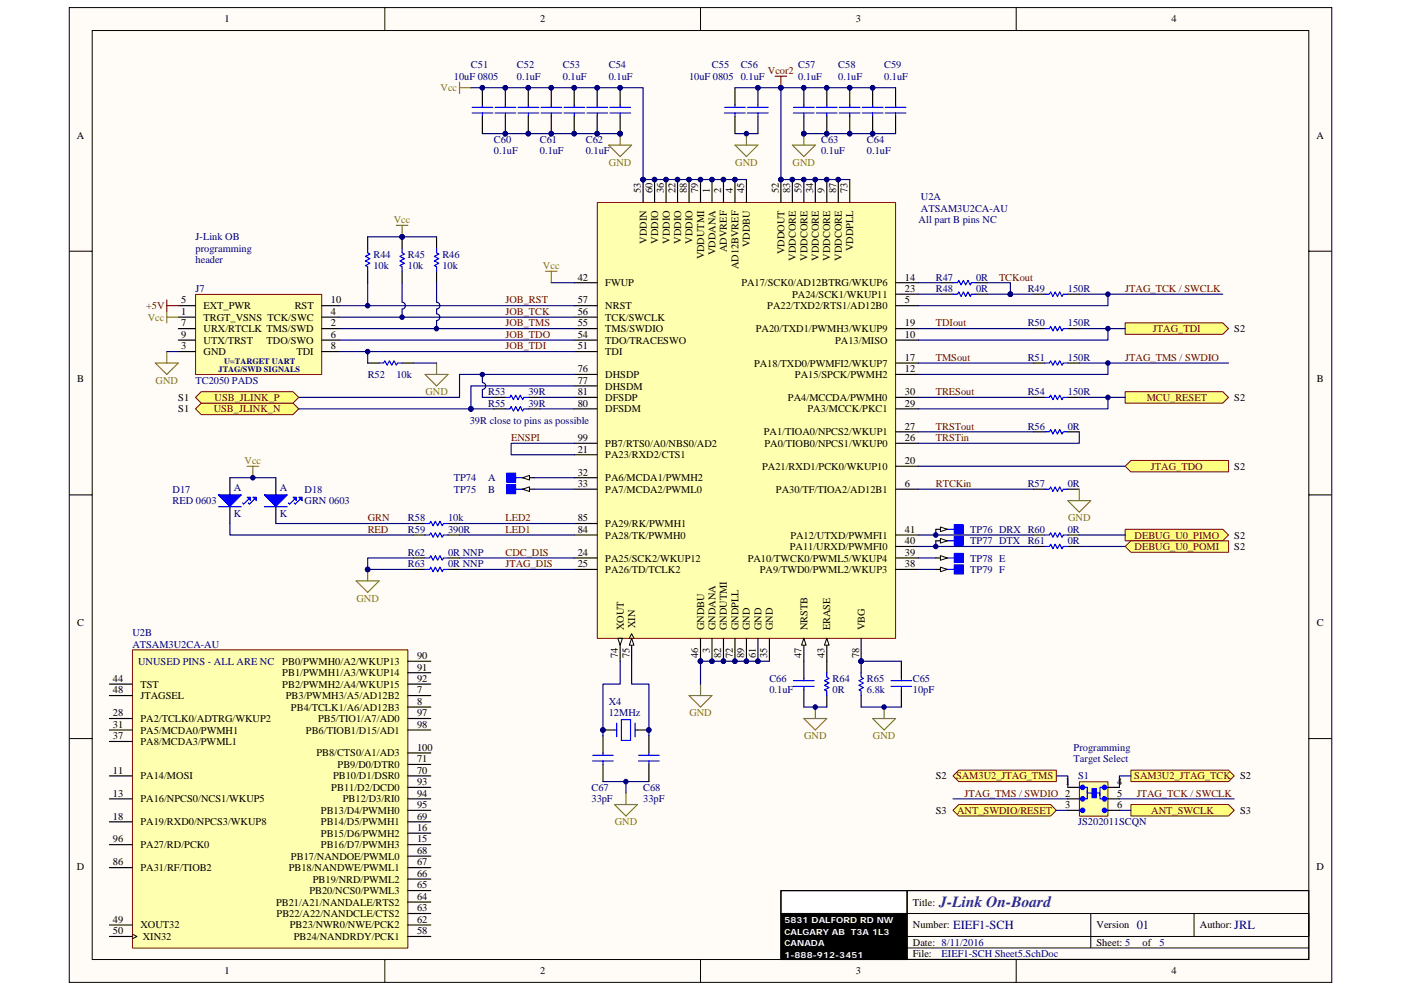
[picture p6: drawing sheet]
<svg xmlns="http://www.w3.org/2000/svg" width="297mm" height="210mm" viewBox="0 0 297 210" stroke-linecap="round" stroke-linejoin="round" font-family="sans-serif">
<path d="M14.7 1.6h267.7v206.8h-267.7z" fill="#fffcf8"/>
<path d="M14.7 1.6h267.7v206.8h-267.7z" fill="none" stroke="#000" stroke-width=".21"/>
<path d="M19.6 6.5h257.9v197h-257.9z" fill="#fffcf8"/>
<g fill="none" stroke="#000" stroke-width=".21">
<path d="M19.6 6.5h257.9v197h-257.9zM81.6 1.6v4.9M148.5 1.6v4.9M215.5 1.6v4.9M14.7 53.3h4.8M277.5 53.3h4.9M14.7 105h4.8M277.5 105h4.9M14.7 156.7h4.8M277.5 156.7h4.9M165.6 188.9h26.7M192.3 198.6h85.2v-4.8h-24.3v4.8"/>
<path d="M192.3 193.8h60.9M231.3 193.8v7.3M277.5 188.9h-85.2v14.6M81.6 203.5v4.9M148.5 203.5v4.9M192.3 201.1h85.2M215.5 203.5v4.9"/>
</g>
<path d="M165.6 188.9h26.7v4.9h-26.7z" fill="#fff"/>
<path d="M165.6 188.9h26.7v4.9h-26.7zM165.6 193.8h26.7v9.7h-26.7z" fill="none" stroke="#000" stroke-width=".21"/>
<path d="M165.6 188.9h111.9v14.6h-111.9zM165.6 193.8h26.7M192.3 188.9v14.6" fill="none" stroke="#000" stroke-width=".24"/>
<path d="M165.6 193.8h26.7v9.7h-26.7z" fill="#000"/>
<path d="M41.5 62.5h26.7v16.9h-26.7z" fill="#ffffb0"/>
<path d="M41.5 62.4h26.7v17h-26.7z" fill="none" stroke="#800000" stroke-width=".21"/>
<path d="M37.8 67.3h3.6M37.8 69.7h3.6M37.8 74.6h3.6M37.8 64.8h3.6M37.8 72.1h3.6M68.2 67.3h3.7M68.2 69.7h3.7M68.2 74.6h3.7M68.2 64.8h3.7M68.2 72.1h3.7" fill="none" stroke="#000" stroke-width=".24"/>
<path d="M126.7 43h63.2v92.4h-63.2z" fill="#ffffb0"/>
<path d="M126.6 42.9h63.3v92.5h-63.3z" fill="none" stroke="#800000" stroke-width=".21"/>
<g fill="none" stroke="#000" stroke-width=".24">
<path d="M121.7 60h4.9M189.9 60h4.9M121.7 79.4h4.9M189.9 64.8h4.9M189.9 72.1h4.9M189.9 79.4h4.9M189.9 77h4.9M189.9 69.7h4.9M189.9 62.4h4.9M121.7 96.5h4.9M121.7 94h4.9M121.7 86.7h4.9"/>
<path d="M121.7 84.3h4.9M121.7 81.9h4.9M189.9 98.9h4.9M189.9 94h4.9M189.9 91.6h4.9M189.9 86.7h4.9M189.9 84.3h4.9M121.7 118.3h4.9M121.7 113.5h4.9M121.7 111h4.9M189.9 103.8h4.9M189.9 118.3h4.9"/>
<path d="M189.9 115.9h4.9M189.9 113.5h4.9M121.7 120.8h4.9M175.3 135.4v4.9M189.9 120.8h4.9"/>
</g>
<path d="M175.3 135.4l.5 1.4h-1z" fill="#fffcf8" stroke="#000" stroke-width=".21"/>
<path d="M170.4 135.4v4.9" fill="none" stroke="#000" stroke-width=".24"/>
<path d="M170.4 135.4l.5 1.4h-1z" fill="#fffcf8" stroke="#000" stroke-width=".21"/>
<path d="M121.7 74.6h4.9M121.7 72.1h4.9M121.7 69.7h4.9M121.7 67.3h4.9M121.7 64.8h4.9M131.5 135.4v4.9" fill="none" stroke="#000" stroke-width=".24"/>
<path d="M131 135.4h1l-.5 1.4z" fill="#fffcf8" stroke="#000" stroke-width=".21"/>
<path d="M133.9 135.4v4.9" fill="none" stroke="#000" stroke-width=".24"/>
<path d="M133.4 135.4l.5-1 .5 1" fill="none" stroke="#000" stroke-width=".21"/>
<path d="M133.9 135.4l.5 1.4h-1z" fill="#fffcf8" stroke="#000" stroke-width=".21"/>
<g fill="none" stroke="#000" stroke-width=".24">
<path d="M136.4 38.1v4.8M138.8 38.1v4.8M141.2 38.1v4.8M143.7 38.1v4.8M146.1 38.1v4.8M148.5 38.1v4.8M151 38.1v4.8M153.4 38.1v4.8M155.8 38.1v4.8M158.3 38.1v4.8M165.6 38.1v4.8M168 38.1v4.8"/>
<path d="M170.4 38.1v4.8M172.9 38.1v4.8M175.3 38.1v4.8M177.7 38.1v4.8M180.2 38.1v4.8M104.7 84.3h2.4M104.7 86.7h2.4M112 84.3h2.4M112 86.7h2.4M121.7 101.3h4.9M121.7 103.8h4.9M148.5 135.4v4.9"/>
<path d="M151 135.4v4.9M153.4 135.4v4.9M155.8 135.4v4.9M158.3 135.4v4.9M160.7 135.4v4.9M163.1 135.4v4.9M182.6 135.4v4.9"/>
</g>
<g fill="#000080" stroke="#000080" stroke-width=".21">
<circle cx="182.6" cy="140.2" r=".48"/>
<circle cx="150.9" cy="140.2" r=".48"/>
<circle cx="148.5" cy="140.2" r=".48"/>
<circle cx="138.8" cy="38.1" r=".48"/>
<circle cx="160.7" cy="140.2" r=".48"/>
<circle cx="155.8" cy="140.2" r=".48"/>
<circle cx="153.4" cy="140.2" r=".48"/>
<circle cx="158.2" cy="140.2" r=".48"/>
<circle cx="153.4" cy="38.1" r=".48"/>
<circle cx="155.8" cy="38.1" r=".48"/>
<circle cx="150.9" cy="38.1" r=".48"/>
<circle cx="175.3" cy="38.1" r=".47"/>
<circle cx="143.6" cy="38.1" r=".48"/>
<circle cx="172.8" cy="38.1" r=".47"/>
<circle cx="141.2" cy="38.1" r=".48"/>
<circle cx="170.4" cy="38.1" r=".47"/>
<circle cx="148.5" cy="38.1" r=".48"/>
<circle cx="168" cy="38.1" r=".48"/>
<circle cx="177.7" cy="38.1" r=".47"/>
<circle cx="146.1" cy="38.1" r=".48"/>
<circle cx="165.6" cy="38.1" r=".48"/>
<circle cx="136.3" cy="38.1" r=".48"/>
<circle cx="99.8" cy="86.7" r=".48"/>
</g>
<path d="M107.1 84.3h1l.3-.5 .5 1 .4-1 .5 1 .5-1 .5 1 .2-.5h1M107.1 86.7h1l.3-.5 .5 1 .4-1 .5 1 .5-1 .5 1 .2-.5h1" fill="none" stroke="#00f" stroke-width=".24"/>
<path d="M121.7 81.9h-21.9v4.8" fill="none" stroke="#000080" stroke-width=".24"/>
<g fill="#ffff80" stroke="#800000" stroke-width=".21">
<path d="M41.4 86.7l1.3-1.2h19.4l1.2 1.2-1.2 1.2h-19.4z" fill-rule="evenodd"/>
<path d="M41.4 84.3l1.3-1.2h19.4l1.2 1.2-1.2 1.2h-19.4z" fill-rule="evenodd"/>
</g>
<g fill="none" stroke="#000080" stroke-width=".24">
<path d="M99.8 18.6h36.6v19.5h21.9M155.8 18.6h9.8v19.5h14.6M165.6 18.6h24.3M102.3 28.3h29.2M155.8 28.3h4.9M170.4 28.3h19.5M78 60v4.8M78 50.2h14.6M85.3 60v4.1a.73 .73 0 0 1 .7 .7 .73 .73 0 0 1-.7 .8v1.7M92.6 60v4.1a.73 .73 0 0 1 .7 .7 .73 .73 0 0 1-.7 .8v.9M116.9 60h4.8M194.8 60h4.8"/>
<path d="M35.4 74.6h2.4M71.9 64.8h49.8M71.9 67.3h49.8M71.9 69.7h49.8M71.9 72.1h49.8M71.9 74.6h49.8M78 74.6v2.4M92.6 66.6a.71 .71 0 0 1 .7 .7 .71 .71 0 0 1-.7 .7v1.7M102.3 79.4v1.8a.72 .72 0 0 1 .7 .7 .72 .72 0 0 1-.7 .7v1.7h2.4M194.8 69.7h24.3M194.8 62.4h4.8M194.8 77h24.3"/>
<path d="M114.4 84.3h7.3M114.4 86.7h7.3M194.8 84.3h24.3M194.8 91.6h24.3M194.8 98.9h43.8M48.7 111v2.5h39M48.7 101.3h9.8M58.5 111h29.2M97.4 111h24.3M97.4 113.5h24.3M97.4 118.3h24.3M194.8 118.3h3.6"/>
<path d="M194.8 103.8h24.3M97.4 120.8h24.3M194.8 120.8h3.6M131.5 140.3v4.8h-3.7v11M133.9 140.3v4.8h3.7v11M163.1 140.3h-14.6v4.8M170.4 150h4.9M182.6 140.3h8.5M182.6 150h8.5M127.8 165.8h9.8M132.7 165.8v2.4"/>
</g>
<g fill="#000080" stroke="#000080" stroke-width=".21">
<circle cx="102.3" cy="79.4" r=".47"/>
<circle cx="132.7" cy="165.8" r=".48"/>
<circle cx="131.5" cy="28.3" r=".48"/>
<circle cx="112" cy="18.6" r=".48"/>
<circle cx="112" cy="28.3" r=".48"/>
<circle cx="116.9" cy="18.6" r=".48"/>
<circle cx="116.9" cy="28.3" r=".48"/>
<circle cx="121.7" cy="18.6" r=".48"/>
<circle cx="121.7" cy="28.3" r=".48"/>
<circle cx="126.6" cy="18.6" r=".48"/>
<circle cx="126.6" cy="28.3" r=".48"/>
<circle cx="131.5" cy="18.6" r=".48"/>
<circle cx="102.3" cy="18.6" r=".48"/>
<circle cx="107.1" cy="18.6" r=".48"/>
<circle cx="107.1" cy="28.3" r=".48"/>
<circle cx="170.4" cy="18.6" r=".48"/>
<circle cx="170.4" cy="28.3" r=".48"/>
<circle cx="175.3" cy="18.6" r=".48"/>
<circle cx="175.3" cy="28.3" r=".48"/>
<circle cx="180.1" cy="18.6" r=".48"/>
<circle cx="180.1" cy="28.3" r=".48"/>
<circle cx="185" cy="18.6" r=".48"/>
<circle cx="185" cy="28.3" r=".48"/>
<circle cx="160.7" cy="18.6" r=".48"/>
<circle cx="165.6" cy="38.1" r=".48"/>
<circle cx="165.5" cy="18.6" r=".48"/>
<circle cx="136.3" cy="38.1" r=".48"/>
<circle cx="158.2" cy="28.3" r=".48"/>
<circle cx="148.5" cy="140.2" r=".48"/>
<circle cx="182.6" cy="140.2" r=".48"/>
<circle cx="187.4" cy="150" r=".48"/>
<circle cx="172.8" cy="150" r=".48"/>
<circle cx="85.2" cy="50.2" r=".48"/>
<circle cx="77.9" cy="74.6" r=".48"/>
<circle cx="77.9" cy="64.8" r=".48"/>
<circle cx="85.2" cy="67.3" r=".48"/>
<circle cx="92.5" cy="69.7" r=".48"/>
<circle cx="53.6" cy="101.3" r=".48"/>
</g>
<g fill="none" stroke="#808000" stroke-width=".24">
<path d="M97.4 18.6h2.4M97.4 17.4v2.4M129 30.8h4.9l-2.4 2.4zM131.5 28.3v2.5M155.8 30.8h4.9l-2.4 2.4zM158.3 28.3v2.5M168 30.8h4.9l-2.5 2.4zM170.4 28.3v2.5M84 47.8h2.5M85.3 47.8v2.4M115.7 57.5h2.4M116.9 57.5v2.5"/>
<path d="M32.9 77h4.9l-2.4 2.4zM35.4 66v2.5M35.4 74.6v2.4M35.4 67.3h2.4M90.1 79.4h4.9l-2.4 2.5zM92.6 77v2.4M52.4 98.9h2.4M53.6 98.9v2.4M146.1 147.5h4.9l-2.5 2.5zM148.5 145.1v2.4M170.4 152.4h4.9l-2.4 2.4zM172.9 150v2.4"/>
<path d="M185 152.4h4.9l-2.5 2.4zM187.4 150v2.4M130.3 170.6h4.8l-2.4 2.5zM132.7 168.2v2.4"/>
</g>
<g fill="none" stroke="#00f" stroke-width=".24">
<path d="M100.1 24h4.4M100.1 22.8h4.4M102.3 22.3v.5M102.3 24v.7M105 24h4.3M105 22.8h4.3M107.1 22.3v.5M107.1 24v.7M109.8 24h4.4M109.8 22.8h4.4M112 22.3v.5M112 24v.7"/>
<path d="M114.7 24h4.4M114.7 22.8h4.4M116.9 22.3v.5M116.9 24v.7M119.6 24h4.3M119.6 22.8h4.3M121.7 22.3v.5M121.7 24v.7M124.4 24h4.4M124.4 22.8h4.4M126.6 22.3v.5M126.6 24v.7"/>
<path d="M129.3 24h4.4M129.3 22.8h4.4M131.5 22.3v.5M131.5 24v.7M153.6 24h4.4M153.6 22.8h4.4M155.8 22.3v.5M155.8 24v.7M158.5 24h4.4M158.5 22.8h4.4M160.7 22.3v.5M160.7 24v.7"/>
<path d="M168.2 24h4.4M168.2 22.8h4.4M170.4 22.3v.5M170.4 24v.7M173.1 24h4.4M173.1 22.8h4.4M175.3 22.3v.5M175.3 24v.7M178 24h4.3M178 22.8h4.3M180.2 22.3v.5M180.2 24v.7"/>
<path d="M182.8 24h4.4M182.8 22.8h4.4M185 22.3v.5M185 24v.7M187.7 24h4.4M187.7 22.8h4.4M189.9 22.3v.5M189.9 24v.7M78 52.7v.9l.4 .3-.9 .5 .9 .5-.9 .5 .9 .4-.9 .5 .5 .3v.9M85.3 52.7v.9l.4 .3-.9 .5 .9 .5-.9 .5 .9 .4-.9 .5 .5 .3v.9M92.6 52.7v.9l.4 .3-.9 .5 .9 .5-.9 .5 .9 .4-.9 .5 .5 .3v.9M80.4 77h1l.2-.5 .5 1 .5-1 .5 1 .4-1 .5 1 .3-.5h1"/>
<path d="M221.5 62.4h1l.3-.5 .4 1 .5-1 .5 1 .5-1 .5 1 .2-.5h1M46.3 107.5h4.9M52.9 105.7l-1.2 1.2-.3-.2M54.1 105.7l-1.2 1.2-.3-.2M56 107.5h4.9M62.6 105.7l-1.2 1.2-.3-.2M63.8 105.7l-1.2 1.2-.2-.2M90.1 113.5h1l.2-.5 .5 1 .5-1 .5 1 .5-1 .5 1 .2-.5h1M127.8 159.7v.5M137.6 159.7v.5M168.2 145.6h4.4M168.2 144.4h4.4"/>
<path d="M170.4 143.9v.5M170.4 145.6v.7M175.3 142.7v.9l.5 .3-1 .5 1 .5-1 .5 1 .4-1 .5 .5 .3v.9M182.6 142.7v.9l.5 .3-1 .5 1 .5-1 .5 1 .4-1 .5 .5 .3v.9M188.9 145.6h4.4M188.9 144.4h4.4M191.1 143.9v.5M191.1 145.6v.7M125.6 161.4h4.4M125.6 160.2h4.4M127.8 161.4v.7M135.4 161.4h4.4"/>
<path d="M135.4 160.2h4.4M137.6 161.4v.7"/>
</g>
<g fill="none" stroke="#000" stroke-width=".24">
<path d="M102.3 18.6v3.7M107.1 18.6v3.7M112 18.6v3.7M116.9 18.6v3.7M121.7 18.6v3.7M126.6 18.6v3.7M131.5 18.6v3.7M155.8 18.6v3.7M160.7 18.6v3.7M170.4 18.6v3.7M175.3 18.6v3.7M180.2 18.6v3.7"/>
<path d="M185 18.6v3.7M189.9 18.6v3.7M102.3 24.7v3.6M107.1 24.7v3.6M112 24.7v3.6M116.9 24.7v3.6M121.7 24.7v3.6M126.6 24.7v3.6M131.5 24.7v3.6M155.8 24.7v3.6M160.7 24.7v3.6M170.4 24.7v3.6"/>
<path d="M175.3 24.7v3.6M180.2 24.7v3.6M185 24.7v3.6M189.9 24.7v3.6M78 50.2v2.5M78 57.5v2.5M85.3 50.2v2.5M85.3 57.5v2.5M92.6 50.2v2.5M92.6 57.5v2.5M78 77h2.4M85.3 77h2.4"/>
<path d="M219.1 62.4h2.4M226.4 62.4h2.4M48.7 101.3v3.7M48.7 107.4v3.6M58.5 101.3v3.7M58.5 107.4v3.6M87.7 113.5h2.4M95 113.5h2.4M127.8 156.1v3.6M137.6 156.1v3.6M170.4 140.3v3.6M170.4 146.3v3.7"/>
<path d="M175.3 140.3v2.4M175.3 147.5v2.5M182.6 140.3v2.4M182.6 147.5v2.5M191.1 140.3v3.6M191.1 146.3v3.7M127.8 162.1v3.7M137.6 162.1v3.7"/>
</g>
<path d="M164.3 16.2h2.5M165.6 16.2v2.4M35.4 63.6v2.4M35.4 64.8h2.4" fill="none" stroke="#800000" stroke-width=".24"/>
<g fill="#00f" stroke="#00f" stroke-width=".24">
<path d="M46.3 105h4.9l-2.5 2.4z"/>
<path d="M56 105h4.9l-2.4 2.4z"/>
</g>
<g fill="#00f" stroke="#00f" stroke-width=".21">
<path d="M52.4 105.5h.7v.7z"/>
<path d="M53.6 105.5h.8v.7z"/>
<path d="M62.1 105.5h.8v.7z"/>
<path d="M63.3 105.5h.8v.7z"/>
</g>
<g fill="#ffff80" stroke="#800000" stroke-width=".21">
<path d="M238.6 83.1h20.6l1.3 1.2-1.3 1.2h-20.6z" fill-rule="evenodd"/>
<path d="M238.6 68.5h20.6l1.3 1.2-1.3 1.2h-20.6z" fill-rule="evenodd"/>
<path d="M239.8 97.7h20.7v2.4h-20.7l-1.2-1.2z" fill-rule="evenodd"/>
</g>
<g fill="none" stroke="#000" stroke-width=".24">
<path d="M199.6 60h2.5M206.9 60h2.5M199.6 62.4h2.5M206.9 62.4h2.5M219.1 69.7h2.4M219.1 77h2.4M226.4 69.7h2.4M226.4 77h2.4M219.1 91.6h2.4M219.1 84.3h2.4M226.4 91.6h2.4M226.4 84.3h2.4"/>
<path d="M219.1 103.8h2.4M226.4 103.8h2.4"/>
</g>
<path d="M202.1 60h.9l.3-.5 .5 1 .5-1 .4 1 .5-1 .5 1 .2-.5h1M202.1 62.4h.9l.3-.5 .5 1 .5-1 .4 1 .5-1 .5 1 .2-.5h1M221.5 69.7h1l.3-.5 .4 1 .5-1 .5 1 .5-1 .5 1 .2-.5h1M221.5 77h1l.3-.5 .4 1 .5-1 .5 1 .5-1 .5 1 .2-.5h1M221.5 91.6h1l.3-.5 .4 1 .5-1 .5 1 .5-1 .5 1 .2-.5h1M221.5 84.3h1l.3-.5 .4 1 .5-1 .5 1 .5-1 .5 1 .2-.5h1M221.5 103.8h1l.3-.5 .4 .9 .5-.9 .5 .9 .5-.9 .5 .9 .2-.4h1" fill="none" stroke="#00f" stroke-width=".24"/>
<path d="M209.4 62.4h4.8M228.8 62.4h30.4M228.8 69.7h9.8M228.8 77h31.7M234.9 62.4v2.4h-40.1M234.9 69.7v2.4h-40.1M234.9 77v2.4h-40.1M228.8 84.3h9.8M228.8 91.6v2.4h-34M234.9 84.3v2.4h-40.1" fill="none" stroke="#000080" stroke-width=".24"/>
<path d="M226.4 106.2h4.9l-2.5 2.4zM228.8 103.8v2.4" fill="none" stroke="#808000" stroke-width=".24"/>
<g fill="#000080" stroke="#000080" stroke-width=".21">
<circle cx="214.2" cy="62.4" r=".48"/>
<circle cx="234.9" cy="62.4" r=".48"/>
<circle cx="234.9" cy="69.7" r=".48"/>
<circle cx="234.9" cy="77" r=".48"/>
<circle cx="234.9" cy="84.3" r=".48"/>
</g>
<g fill="#ffff80" stroke="#800000" stroke-width=".21">
<path d="M238.6 112.3h20.6l1.3 1.2-1.3 1.2h-20.6z" fill-rule="evenodd"/>
<path d="M238.6 115.9l1.2-1.2h20.7v2.4h-20.7z" fill-rule="evenodd"/>
</g>
<path d="M209.4 60h4.8v2.4h4.9M121.7 94h-13.3v2.5h13.3M87.7 118.3h-9.7v2.5h9.7M113.2 101.3h8.5M113.2 103.8h8.5M198.4 112.3v1.2M198.4 114.7v1.2" fill="none" stroke="#000080" stroke-width=".24"/>
<g fill="#000080" stroke="#000080" stroke-width=".21">
<circle cx="214.2" cy="62.4" r=".48"/>
<circle cx="198.4" cy="113.5" r=".48"/>
<circle cx="198.4" cy="115.9" r=".48"/>
<circle cx="77.9" cy="120.8" r=".48"/>
<circle cx="127.8" cy="154.8" r=".48"/>
<circle cx="137.5" cy="154.8" r=".48"/>
</g>
<path d="M87.7 118.3h2.4M95 118.3h2.4M110.8 101.3h2.4M87.7 120.8h2.4M95 120.8h2.4M127.8 154.8h2.5M135.1 154.8h2.5" fill="none" stroke="#000" stroke-width=".24"/>
<path d="M90.1 118.3h1l.2-.4 .5 .9 .5-.9 .5 .9 .5-.9 .5 .9 .2-.5h1M109.3 101.3h1.5M90.1 120.8h1l.2-.5 .5 1 .5-1 .5 1 .5-1 .5 1 .2-.5h1M130.3 154.8h.5M130.8 153.4v2.9M131.7 152.7h2v4.3h-2zM134.7 153.4v2.9M134.7 154.8h.4" fill="none" stroke="#00f" stroke-width=".24"/>
<path d="M75.5 123.2h4.9l-2.4 2.4zM78 120.8v2.4" fill="none" stroke="#808000" stroke-width=".24"/>
<path d="M107.4 100.4h1.9v1.9h-1.9z" fill-rule="evenodd" fill="#00f" stroke="#00f" stroke-width=".21"/>
<path d="M110.8 101.3l1.5-.5v1z" fill="#fffcf8" stroke="#000" stroke-width=".21"/>
<path d="M107.4 102.8h1.9v1.9h-1.9z" fill-rule="evenodd" fill="#00f" stroke="#00f" stroke-width=".21"/>
<path d="M109.3 103.8h1.5" fill="none" stroke="#00f" stroke-width=".24"/>
<path d="M110.8 103.8h2.4" fill="none" stroke="#000" stroke-width=".24"/>
<path d="M110.8 103.8l1.5-.5v.9z" fill="#fffcf8" stroke="#000" stroke-width=".21"/>
<path d="M202.3 119.8h2v2h-2z" fill-rule="evenodd" fill="#00f" stroke="#00f" stroke-width=".21"/>
<path d="M200.8 120.8h1.5" fill="none" stroke="#00f" stroke-width=".24"/>
<path d="M198.4 120.8h2.4" fill="none" stroke="#000" stroke-width=".24"/>
<path d="M199.4 120.3l1.4 .5-1.4 .5z" fill="#fffcf8" stroke="#000" stroke-width=".21"/>
<path d="M202.3 111.3h2v1.9h-2z" fill-rule="evenodd" fill="#00f" stroke="#00f" stroke-width=".21"/>
<path d="M200.8 112.3h1.5" fill="none" stroke="#00f" stroke-width=".24"/>
<path d="M198.4 112.3h2.4" fill="none" stroke="#000" stroke-width=".24"/>
<path d="M199.4 111.8l1.4 .5-1.4 .5z" fill="#fffcf8" stroke="#000" stroke-width=".21"/>
<path d="M202.3 113.7h2v2h-2z" fill-rule="evenodd" fill="#00f" stroke="#00f" stroke-width=".21"/>
<path d="M200.8 114.7h1.5" fill="none" stroke="#00f" stroke-width=".24"/>
<path d="M198.4 114.7h2.4" fill="none" stroke="#000" stroke-width=".24"/>
<path d="M199.4 114.2l1.4 .5-1.4 .5z" fill="#fffcf8" stroke="#000" stroke-width=".21"/>
<path d="M202.3 117.4h2v1.9h-2z" fill-rule="evenodd" fill="#00f" stroke="#00f" stroke-width=".21"/>
<path d="M200.8 118.3h1.5" fill="none" stroke="#00f" stroke-width=".24"/>
<path d="M198.4 118.3h2.4" fill="none" stroke="#000" stroke-width=".24"/>
<path d="M199.4 117.9l1.4 .4-1.4 .5z" fill="#fffcf8" stroke="#000" stroke-width=".21"/>
<path d="M87.7 77h4.9M121.7 79.4h-24.3v4.9h-34.1M63.3 86.7h41.4M194.8 113.5h24.3M194.8 115.9h24.3M228.8 113.5h9.8M228.8 115.9h9.8" fill="none" stroke="#000080" stroke-width=".24"/>
<circle cx="99.8" cy="86.7" r=".48" fill="#000080" stroke="#000080" stroke-width=".21"/>
<path d="M87.7 111h2.4M95 111h2.4M219.1 113.5h2.4M219.1 115.9h2.4M226.4 113.5h2.4M226.4 115.9h2.4" fill="none" stroke="#000" stroke-width=".24"/>
<path d="M90.1 111h1l.2-.4 .5 .9 .5-.9 .5 .9 .5-.9 .5 .9 .2-.5h1M221.5 113.5h1l.3-.5 .4 1 .5-1 .5 1 .5-1 .5 1 .2-.5h1M221.5 115.9h1l.3-.5 .4 1 .5-1 .5 1 .5-1 .5 1 .2-.5h1" fill="none" stroke="#00f" stroke-width=".24"/>
<path d="M28.1 137.9h58.4v63.2h-58.4z" fill="#ffffb0"/>
<path d="M28.1 137.8h58.4v63.3h-58.4z" fill="none" stroke="#800000" stroke-width=".21"/>
<g fill="none" stroke="#000" stroke-width=".24">
<path d="M23.2 147.5h4.9M23.2 152.4h4.9M23.2 154.8h4.9M23.2 157.3h4.9M23.2 145.1h4.9M86.5 147.5h4.8M86.5 150h4.8M86.5 152.4h4.8M86.5 154.8h4.8M86.5 140.3h4.8M86.5 142.7h4.8M86.5 145.1h4.8"/>
<path d="M86.5 159.7h4.8M23.2 164.6h4.9M23.2 169.4h4.9M23.2 179.2h4.9M23.2 174.3h4.9M86.5 164.6h4.8M86.5 169.4h4.8M86.5 179.2h4.8M86.5 176.7h4.8M86.5 174.3h4.8M86.5 162.1h4.8M86.5 167h4.8"/>
<path d="M86.5 171.9h4.8M23.2 198.6h4.9M23.2 196.2h4.9M23.2 184h4.9M86.5 198.6h4.8M86.5 196.2h4.8M86.5 191.3h4.8M86.5 188.9h4.8M86.5 186.5h4.8M86.5 184h4.8M86.5 181.6h4.8M86.5 193.8h4.8"/>
</g>
<path d="M28.1 198.1l.9 .5-.9 .5" fill="none" stroke="#000" stroke-width=".21"/>
<g fill="#ffff80" stroke="#800000" stroke-width=".21">
<path d="M203.3 163.3h20.7v2.5h-20.7l-1.2-1.2z" fill-rule="evenodd"/>
<path d="M239.8 163.3h20.7l1.2 1.3-1.2 1.2h-20.7z" fill-rule="evenodd"/>
</g>
<path d="M226.4 167h2.4M226.4 169.4h2.4M226.4 171.9h2.4" fill="none" stroke="#000" stroke-width=".24"/>
<path d="M228.9 165.8h6v7.3h-6z" fill="#ffffb0"/>
<path d="M228.9 165.8h6v7.3h-6z" fill="none" stroke="#800000" stroke-width=".21"/>
<path d="M231.5 167.3h1v1.9h-1z" fill="#00f"/>
<path d="M231.5 167.3h1v1.9h-1z" fill="none" stroke="#00f" stroke-width=".21"/>
<path d="M228.8 171.9h1M228.8 169.4h1.2M228.8 167h1.2M229.3 167h1.2v1.2h1.3M230.5 167.7v1.7h-1.2M232.5 168.2h.7v1.2h1.2M233.9 169.4h1M233.9 171.9h1M233.9 167h1M234.4 167h-1.2v1.7" fill="none" stroke="#00f" stroke-width=".24"/>
<g fill="#00f" stroke="#00f" stroke-width=".21">
<circle cx="229.5" cy="167" r=".48"/>
<circle cx="229.5" cy="169.4" r=".48"/>
<circle cx="229.5" cy="171.9" r=".48"/>
<circle cx="234.2" cy="171.9" r=".48"/>
<circle cx="234.2" cy="169.4" r=".48"/>
<circle cx="234.2" cy="167" r=".48"/>
</g>
<path d="M234.9 167h2.4M234.9 169.4h2.4M234.9 171.9h2.4" fill="none" stroke="#000" stroke-width=".24"/>
<g fill="#ffff80" stroke="#800000" stroke-width=".21">
<path d="M239.8 170.6h20.7l1.2 1.3-1.2 1.2h-20.7z" fill-rule="evenodd"/>
<path d="M202.1 171.9l1.2-1.3h19.5l1.2 1.3-1.2 1.2h-19.5z" fill-rule="evenodd"/>
</g>
<path d="M202.1 169.4h24.3M224 164.6h2.4v2.4M224 171.9h2.4M237.3 169.4h24.4M237.3 171.9h2.5M239.8 164.6h-2.5v2.4" fill="none" stroke="#000080" stroke-width=".24"/>
<text font-size="3.3" fill="#421c8b" x="199.2" y="192.3">J-Link On-Board</text>
<g font-size="2.6" fill="#000080">
<text x="202.1" y="197.1">EIEF1-SCH</text>
<text x="241" y="197.1">01</text>
<text x="261.7" y="197.1">JRL</text>
</g>
<g font-size="2.2">
<text x="47.6" y="4.8">1</text>
<text x="114.5" y="4.8">2</text>
<text x="181.4" y="4.8">3</text>
<text x="248.4" y="4.8">4</text>
<text x="16.3" y="29.4">A</text>
<text x="279.1" y="29.4">A</text>
<text x="135.9" y="41" transform="rotate(-90 135.9 41)">53</text>
<text x="138.3" y="41" transform="rotate(-90 138.3 41)">60</text>
<text x="140.8" y="41" transform="rotate(-90 140.8 41)">36</text>
<text x="143.2" y="41" transform="rotate(-90 143.2 41)">22</text>
<text x="145.6" y="41" transform="rotate(-90 145.6 41)">88</text>
<text x="148.1" y="41" transform="rotate(-90 148.1 41)">79</text>
<text x="150.5" y="41" transform="rotate(-90 150.5 41)">1</text>
<text x="152.9" y="41" transform="rotate(-90 152.9 41)">2</text>
<text x="155.4" y="41" transform="rotate(-90 155.4 41)">4</text>
<text x="157.8" y="41" transform="rotate(-90 157.8 41)">45</text>
<text x="165.1" y="41" transform="rotate(-90 165.1 41)">52</text>
<text x="167.5" y="41" transform="rotate(-90 167.5 41)">83</text>
<text x="170" y="41" transform="rotate(-90 170 41)">59</text>
<text x="172.4" y="41" transform="rotate(-90 172.4 41)">34</text>
<text x="174.8" y="41" transform="rotate(-90 174.8 41)">9</text>
<text x="177.3" y="41" transform="rotate(-90 177.3 41)">87</text>
<text x="179.7" y="41" transform="rotate(-90 179.7 41)">73</text>
<text x="137.1" y="51.7" transform="rotate(-90 137.1 51.7)">VDDIN</text>
<text x="139.5" y="51.7" transform="rotate(-90 139.5 51.7)">VDDIO</text>
<text x="142" y="51.7" transform="rotate(-90 142 51.7)">VDDIO</text>
<text x="144.4" y="51.7" transform="rotate(-90 144.4 51.7)">VDDIO</text>
<text x="146.8" y="51.7" transform="rotate(-90 146.8 51.7)">VDDIO</text>
<text x="154.1" y="53.4" transform="rotate(-90 154.1 53.4)">ADVREF</text>
<text x="159" y="52.5" transform="rotate(-90 159 52.5)">VDDBU</text>
<text x="166.3" y="53.9" transform="rotate(-90 166.3 53.9)">VDDOUT</text>
<text x="180.9" y="53.3" transform="rotate(-90 180.9 53.3)">VDDPLL</text>
<text x="122.5" y="59.5">42</text>
<text x="149.3" y="55" transform="rotate(-90 149.3 55)">VDDUTMI</text>
<text x="151.7" y="54.2" transform="rotate(-90 151.7 54.2)">VDDANA</text>
<text x="156.6" y="57.1" transform="rotate(-90 156.6 57.1)">AD12BVREF</text>
<text x="168.7" y="55.3" transform="rotate(-90 168.7 55.3)">VDDCORE</text>
<text x="171.2" y="55.3" transform="rotate(-90 171.2 55.3)">VDDCORE</text>
<text x="173.6" y="55.3" transform="rotate(-90 173.6 55.3)">VDDCORE</text>
<text x="176" y="55.3" transform="rotate(-90 176 55.3)">VDDCORE</text>
<text x="178.5" y="55.3" transform="rotate(-90 178.5 55.3)">VDDCORE</text>
<text x="191.9" y="59.5">14</text>
<text x="38.4" y="64.4">5</text>
<text x="43.2" y="65.6">EXT_PWR</text>
<text x="62.5" y="65.6">RST</text>
<text x="70.2" y="64.4">10</text>
<text x="122.5" y="64.4">57</text>
<text x="128.3" y="60.7">FWUP</text>
<text x="128.3" y="65.6">NRST</text>
<text x="157.2" y="60.7">PA17/SCK0/AD12BTRG/WKUP6</text>
<text x="162.7" y="65.6">PA22/TXD2/RTS1/AD12B0</text>
<text x="167.9" y="63.1">PA24/SCK1/WKUP11</text>
<text x="191.9" y="64.4">5</text>
<text x="191.9" y="61.9">23</text>
<text x="38.4" y="66.8">1</text>
<text x="38.4" y="69.2">7</text>
<text x="38.4" y="71.7">9</text>
<text x="43.2" y="68">TRGT_VSNS TCK/SWC</text>
<text x="43.2" y="70.4">URX/RTCLK TMS/SWD</text>
<text x="70.2" y="69.2">2</text>
<text x="70.2" y="71.7">6</text>
<text x="70.2" y="66.8">4</text>
<text x="122.5" y="71.7">54</text>
<text x="122.5" y="69.2">55</text>
<text x="122.5" y="66.8">56</text>
<text x="128.3" y="70.4">TMS/SWDIO</text>
<text x="128.3" y="68">TCK/SWCLK</text>
<text x="160.2" y="70.4">PA20/TXD1/PWMH3/WKUP9</text>
<text x="191.9" y="69.2">19</text>
<text x="191.9" y="71.7">10</text>
<text x="261.7" y="70.4">S2</text>
<text x="38.4" y="74.1">3</text>
<text x="43.2" y="75.3">GND</text>
<text x="43.2" y="72.9">UTX/TRST</text>
<text x="56.5" y="72.9">TDO/SWO</text>
<text x="62.9" y="75.3">TDI</text>
<text x="70.2" y="74.1">8</text>
<text x="122.5" y="74.1">51</text>
<text x="128.3" y="75.3">TDI</text>
<text x="128.3" y="72.9">TDO/TRACESWO</text>
<text x="159.9" y="77.7">PA18/TXD0/PWMFI2/WKUP7</text>
<text x="177.1" y="72.9">PA13/MISO</text>
<text x="191.9" y="76.5">17</text>
<text x="16.4" y="81.1">B</text>
<text x="122.5" y="79">76</text>
<text x="122.5" y="81.4">77</text>
<text x="122.5" y="83.8">81</text>
<text x="128.3" y="80.2">DHSDP</text>
<text x="128.3" y="82.6">DHSDM</text>
<text x="168.5" y="80.2">PA15/SPCK/PWMH2</text>
<text x="191.9" y="83.8">30</text>
<text x="191.9" y="79">12</text>
<text x="279.2" y="81.1">B</text>
<text x="37.8" y="85">S1</text>
<text x="37.8" y="87.5">S1</text>
<text x="122.5" y="86.3">80</text>
<text x="128.3" y="87.5">DFSDM</text>
<text x="128.3" y="85">DFSDP</text>
<text x="167.1" y="85">PA4/MCCDA/PWMH0</text>
<text x="171.2" y="87.5">PA3/MCCK/PKC1</text>
<text x="191.9" y="86.3">29</text>
<text x="261.7" y="85">S2</text>
<text x="122.5" y="96">21</text>
<text x="122.5" y="93.6">99</text>
<text x="128.3" y="94.8">PB7/RTS0/A0/NBS0/AD2</text>
<text x="161.9" y="92.4">PA1/TIOA0/NPCS2/WKUP1</text>
<text x="162.1" y="94.8">PA0/TIOB0/NPCS1/WKUP0</text>
<text x="191.9" y="91.1">27</text>
<text x="191.9" y="93.6">26</text>
<text x="122.5" y="100.9">32</text>
<text x="128.3" y="97.2">PA23/RXD2/CTS1</text>
<text x="161.6" y="99.6">PA21/RXD1/PCK0/WKUP10</text>
<text x="191.9" y="98.4">20</text>
<text x="261.7" y="99.6">S2</text>
<text x="122.5" y="103.3">33</text>
<text x="128.3" y="102.1">PA6/MCDA1/PWMH2</text>
<text x="128.3" y="104.5">PA7/MCDA2/PWML0</text>
<text x="164.5" y="104.5">PA30/TF/TIOA2/AD12B1</text>
<text x="191.9" y="103.3">6</text>
<text x="122.5" y="113">84</text>
<text x="122.5" y="110.6">85</text>
<text x="128.3" y="111.8">PA29/RK/PWMH1</text>
<text x="191.9" y="113">41</text>
<text x="122.5" y="117.9">24</text>
<text x="128.3" y="119.1">PA25/SCK2/WKUP12</text>
<text x="128.3" y="114.2">PA28/TK/PWMH0</text>
<text x="158.5" y="119.1">PA10/TWCK0/PWML5/WKUP4</text>
<text x="167.4" y="116.7">PA11/URXD/PWMFI0</text>
<text x="167.6" y="114.2">PA12/UTXD/PWMFI1</text>
<text x="191.9" y="117.9">39</text>
<text x="191.9" y="115.4">40</text>
<text x="261.7" y="114.2">S2</text>
<text x="261.7" y="116.7">S2</text>
<text x="122.5" y="120.3">25</text>
<text x="128.3" y="121.5">PA26/TD/TCLK2</text>
<text x="161.1" y="121.5">PA9/TWD0/PWML2/WKUP3</text>
<text x="191.9" y="120.3">38</text>
<text x="16.4" y="132.8">C</text>
<text x="132.2" y="133.7" transform="rotate(-90 132.2 133.7)">XOUT</text>
<text x="134.7" y="133.2" transform="rotate(-90 134.7 133.2)">XIN</text>
<text x="149.3" y="133.7" transform="rotate(-90 149.3 133.7)">GNDBU</text>
<text x="151.7" y="133.7" transform="rotate(-90 151.7 133.7)">GNDANA</text>
<text x="154.1" y="133.7" transform="rotate(-90 154.1 133.7)">GNDUTMI</text>
<text x="156.6" y="133.7" transform="rotate(-90 156.6 133.7)">GNDPLL</text>
<text x="159" y="133.7" transform="rotate(-90 159 133.7)">GND</text>
<text x="161.4" y="133.7" transform="rotate(-90 161.4 133.7)">GND</text>
<text x="163.9" y="133.7" transform="rotate(-90 163.9 133.7)">GND</text>
<text x="171.2" y="133.7" transform="rotate(-90 171.2 133.7)">NRSTB</text>
<text x="176" y="133.7" transform="rotate(-90 176 133.7)">ERASE</text>
<text x="183.3" y="133.7" transform="rotate(-90 183.3 133.7)">VBG</text>
<text x="279.2" y="132.8">C</text>
<text x="59.9" y="141">PB0/PWMH0/A2/WKUP13</text>
<text x="59.9" y="143.4">PB1/PWMH1/A3/WKUP14</text>
<text x="88.4" y="139.8">90</text>
<text x="88.4" y="142.2">91</text>
<text x="131" y="139.5" transform="rotate(-90 131 139.5)">74</text>
<text x="133.5" y="139.5" transform="rotate(-90 133.5 139.5)">75</text>
<text x="148.1" y="139.5" transform="rotate(-90 148.1 139.5)">46</text>
<text x="150.5" y="138.4" transform="rotate(-90 150.5 138.4)">3</text>
<text x="152.9" y="139.5" transform="rotate(-90 152.9 139.5)">82</text>
<text x="155.4" y="139.5" transform="rotate(-90 155.4 139.5)">72</text>
<text x="157.8" y="139.5" transform="rotate(-90 157.8 139.5)">89</text>
<text x="160.2" y="139.5" transform="rotate(-90 160.2 139.5)">61</text>
<text x="162.7" y="139.5" transform="rotate(-90 162.7 139.5)">35</text>
<text x="170" y="139.5" transform="rotate(-90 170 139.5)">47</text>
<text x="174.8" y="139.5" transform="rotate(-90 174.8 139.5)">43</text>
<text x="182.1" y="139.5" transform="rotate(-90 182.1 139.5)">78</text>
<text x="23.9" y="144.6">44</text>
<text x="23.9" y="147.1">48</text>
<text x="29.8" y="145.9">TST</text>
<text x="29.8" y="148.3">JTAGSEL</text>
<text x="59.9" y="145.9">PB2/PWMH2/A4/WKUP15</text>
<text x="60.6" y="148.3">PB3/PWMH3/A5/AD12B2</text>
<text x="88.4" y="144.6">92</text>
<text x="88.4" y="147.1">7</text>
<text x="88.4" y="149.5">8</text>
<text x="23.9" y="151.9">28</text>
<text x="23.9" y="154.4">31</text>
<text x="29.8" y="153.2">PA2/TCLK0/ADTRG/WKUP2</text>
<text x="29.8" y="155.6">PA5/MCDA0/PWMH1</text>
<text x="61.7" y="150.7">PB4/TCLK1/A6/AD12B3</text>
<text x="64.9" y="155.6">PB6/TIOB1/D15/AD1</text>
<text x="67.4" y="153.2">PB5/TIO1/A7/AD0</text>
<text x="88.4" y="154.4">98</text>
<text x="88.4" y="151.9">97</text>
<text x="23.9" y="156.8">37</text>
<text x="29.8" y="158">PA8/MCDA3/PWML1</text>
<text x="67.1" y="160.4">PB8/CTS0/A1/AD3</text>
<text x="88.4" y="159.2">100</text>
<text x="88.4" y="161.7">71</text>
<text x="23.9" y="164.1">11</text>
<text x="29.8" y="165.3">PA14/MOSI</text>
<text x="70.2" y="167.7">PB11/D2/DCD0</text>
<text x="70.6" y="165.3">PB10/D1/DSR0</text>
<text x="71.6" y="162.9">PB9/D0/DTR0</text>
<text x="88.4" y="164.1">70</text>
<text x="88.4" y="166.5">93</text>
<text x="198.4" y="165.3">S2</text>
<text x="225.8" y="166.5">1</text>
<text x="236.9" y="166.5">4</text>
<text x="262.9" y="165.3">S2</text>
<text x="23.9" y="169">13</text>
<text x="23.9" y="173.8">18</text>
<text x="29.8" y="170.2">PA16/NPCS0/NCS1/WKUP5</text>
<text x="68" y="172.6">PB13/D4/PWMH0</text>
<text x="72.7" y="170.2">PB12/D3/RI0</text>
<text x="88.4" y="173.8">69</text>
<text x="88.4" y="171.4">95</text>
<text x="88.4" y="169">94</text>
<text x="198.4" y="172.6">S3</text>
<text x="225.8" y="171.4">3</text>
<text x="236.9" y="169">5</text>
<text x="236.9" y="171.4">6</text>
<text x="262.9" y="172.6">S3</text>
<text x="23.9" y="178.7">96</text>
<text x="29.8" y="175">PA19/RXD0/NPCS3/WKUP8</text>
<text x="29.8" y="179.9">PA27/RD/PCK0</text>
<text x="68" y="179.9">PB16/D7/PWMH3</text>
<text x="68" y="177.5">PB15/D6/PWMH2</text>
<text x="68" y="175">PB14/D5/PWMH1</text>
<text x="88.4" y="178.7">15</text>
<text x="88.4" y="176.3">16</text>
<text x="16.3" y="184.5">D</text>
<text x="23.9" y="183.6">86</text>
<text x="29.8" y="184.8">PA31/RF/TIOB2</text>
<text x="61.2" y="184.8">PB18/NANDWE/PWML1</text>
<text x="61.7" y="182.4">PB17/NANDOE/PWML0</text>
<text x="88.4" y="186">66</text>
<text x="88.4" y="181.1">68</text>
<text x="88.4" y="183.6">67</text>
<text x="279.1" y="184.5">D</text>
<text x="65.6" y="189.7">PB20/NCS0/PWML3</text>
<text x="66.3" y="187.2">PB19/NRD/PWML2</text>
<text x="88.4" y="190.9">64</text>
<text x="88.4" y="188.4">65</text>
<text x="23.9" y="195.7">49</text>
<text x="29.8" y="196.9">XOUT32</text>
<text x="58.5" y="192.1">PB21/A21/NANDALE/RTS2</text>
<text x="58.6" y="194.5">PB22/A22/NANDCLE/CTS2</text>
<text x="61.4" y="196.9">PB23/NWR0/NWE/PCK2</text>
<text x="88.4" y="195.7">62</text>
<text x="88.4" y="193.3">63</text>
<text x="193.5" y="192.1">Title:</text>
<text x="193.5" y="196.9">Number:</text>
<text x="232.5" y="196.9">Version</text>
<text x="254.4" y="196.9">Author:</text>
<text x="23.9" y="198.2">50</text>
<text x="30.3" y="199.4">XIN32</text>
<text x="62.3" y="199.4">PB24/NANDRDY/PCK1</text>
<text x="88.4" y="198.2">58</text>
<text x="193.5" y="200.6">Date: 8/11/2016</text>
<text x="193.5" y="203">File:</text>
<text x="232.5" y="200.6">Sheet: 5</text>
<text x="242.2" y="200.6">of</text>
<text x="47.6" y="206.7">1</text>
<text x="114.5" y="206.7">2</text>
<text x="181.4" y="206.7">3</text>
<text x="248.4" y="206.7">4</text>
</g>
<g font-size="2.2" fill="#000080">
<text x="96.2" y="16.9">10uF 0805</text>
<text x="99.9" y="14.5">C51</text>
<text x="109.6" y="14.5">C52</text>
<text x="109.6" y="16.9">0.1uF</text>
<text x="119.3" y="14.5">C53</text>
<text x="119.3" y="16.9">0.1uF</text>
<text x="129.1" y="14.5">C54</text>
<text x="129.1" y="16.9">0.1uF</text>
<text x="146.1" y="16.9">10uF 0805</text>
<text x="151" y="14.5">C55</text>
<text x="157.1" y="14.5">C56</text>
<text x="157.1" y="16.9">0.1uF</text>
<text x="169.2" y="14.5">C57</text>
<text x="169.2" y="16.9">0.1uF</text>
<text x="177.7" y="14.5">C58</text>
<text x="177.7" y="16.9">0.1uF</text>
<text x="187.5" y="14.5">C59</text>
<text x="187.5" y="16.9">0.1uF</text>
<text x="104.7" y="30.3">C60</text>
<text x="104.7" y="32.7">0.1uF</text>
<text x="114.5" y="30.3">C61</text>
<text x="114.5" y="32.7">0.1uF</text>
<text x="124.2" y="30.3">C62</text>
<text x="124.2" y="32.7">0.1uF</text>
<text x="174.1" y="30.3">C63</text>
<text x="174.1" y="32.7">0.1uF</text>
<text x="183.8" y="30.3">C64</text>
<text x="183.8" y="32.7">0.1uF</text>
<text x="194.8" y="47.3">All part B pins NC</text>
<text x="195.3" y="42.5">U2A</text>
<text x="195.3" y="44.9">ATSAM3U2CA-AU</text>
<text x="41.5" y="51">J-Link OB</text>
<text x="41.5" y="53.4">programming</text>
<text x="41.5" y="55.9">header</text>
<text x="79.2" y="54.6">R44</text>
<text x="79.2" y="57.1">10k</text>
<text x="86.5" y="54.6">R45</text>
<text x="86.5" y="57.1">10k</text>
<text x="93.8" y="54.6">R46</text>
<text x="93.8" y="57.1">10k</text>
<text x="198.4" y="59.5">R47</text>
<text x="206.9" y="59.5">0R</text>
<text x="41.5" y="61.9">J7</text>
<text x="198.4" y="61.9">R48</text>
<text x="206.9" y="61.9">0R</text>
<text x="217.9" y="61.9">R49</text>
<text x="226.4" y="61.9">150R</text>
<text x="217.9" y="69.2">R50</text>
<text x="226.4" y="69.2">150R</text>
<text x="217.9" y="76.5">R51</text>
<text x="226.4" y="76.5">150R</text>
<text x="41.5" y="81.4">TC2050 PADS</text>
<text x="78" y="80.2">R52</text>
<text x="84.1" y="80.2">10k</text>
<text x="103.5" y="83.8">R53</text>
<text x="112" y="83.8">39R</text>
<text x="217.9" y="83.8">R54</text>
<text x="226.4" y="83.8">150R</text>
<text x="99.6" y="89.9">39R close to pins as possible</text>
<text x="103.5" y="86.3">R55</text>
<text x="112" y="86.3">39R</text>
<text x="217.9" y="91.1">R56</text>
<text x="226.4" y="91.1">0R</text>
<text x="36.6" y="104.5">D17</text>
<text x="36.6" y="106.9">RED 0603</text>
<text x="49.6" y="104.2">A</text>
<text x="59.3" y="104.2">A</text>
<text x="64.6" y="104.5">D18</text>
<text x="64.6" y="106.9">GRN 0603</text>
<text x="96.2" y="102.1">TP74</text>
<text x="96.2" y="104.5">TP75</text>
<text x="103.5" y="102.1">A</text>
<text x="103.5" y="104.5">B</text>
<text x="217.9" y="103.3">R57</text>
<text x="226.4" y="103.3">0R</text>
<text x="49.6" y="109.7">K</text>
<text x="59.3" y="109.7">K</text>
<text x="86.5" y="113">R59</text>
<text x="86.5" y="110.6">R58</text>
<text x="95" y="110.6">10k</text>
<text x="95" y="113">390R</text>
<text x="205.7" y="113">TP76 DRX R60</text>
<text x="226.4" y="113">0R</text>
<text x="86.5" y="117.9">R62</text>
<text x="95" y="117.9">0R NNP</text>
<text x="205.7" y="115.4">TP77 DTX</text>
<text x="205.7" y="119.1">TP78 E</text>
<text x="217.9" y="115.4">R61</text>
<text x="226.4" y="115.4">0R</text>
<text x="86.5" y="120.3">R63</text>
<text x="95" y="120.3">0R NNP</text>
<text x="205.7" y="121.5">TP79 F</text>
<text x="28.1" y="134.9">U2B</text>
<text x="28.1" y="137.4">ATSAM3U2CA-AU</text>
<text x="29.3" y="141">UNUSED PINS - ALL ARE NC</text>
<text x="129.1" y="149.5">X4</text>
<text x="163.1" y="144.6">C66</text>
<text x="163.1" y="147.1">0.1uF</text>
<text x="176.5" y="144.6">R64</text>
<text x="176.5" y="147.1">0R</text>
<text x="183.8" y="144.6">R65</text>
<text x="183.8" y="147.1">6.8k</text>
<text x="193.5" y="144.6">C65</text>
<text x="193.5" y="147.1">10pF</text>
<text x="129.1" y="151.9">12MHz</text>
<text x="227.6" y="159.2">Programming</text>
<text x="227.6" y="161.7">Target Select</text>
<text x="125.4" y="167.7">C67</text>
<text x="136.4" y="167.7">C68</text>
<text x="228.6" y="165.3">S1</text>
<text x="125.4" y="170.2">33pF</text>
<text x="136.4" y="170.2">33pF</text>
<text x="228.6" y="175">JS202011SCQN</text>
<text x="199.6" y="203">EIEF1-SCH Sheet5.SchDoc</text>
<text x="245.9" y="200.6">5</text>
</g>
<g font-size="2.2" fill="#800000">
<text x="162.8" y="15.7">Vcor2</text>
<text x="211.8" y="59.5">TCKout</text>
<text x="31" y="65.6">+5V</text>
<text x="107.2" y="64.4">JOB_RST</text>
<text x="238.6" y="61.9">JTAG_TCK / SWCLK</text>
<text x="107.2" y="66.8">JOB_TCK</text>
<text x="107.2" y="69.2">JOB_TMS</text>
<text x="107.2" y="71.7">JOB_TDO</text>
<text x="198.4" y="69.2">TDIout</text>
<text x="244.5" y="70.4">JTAG_TDI</text>
<text x="107.2" y="74.1">JOB_TDI</text>
<text x="198.4" y="76.5">TMSout</text>
<text x="238.6" y="76.5">JTAG_TMS / SWDIO</text>
<text x="198.4" y="83.8">TRESout</text>
<text x="45.3" y="87.5">USB_JLINK_N</text>
<text x="45.5" y="85">USB_JLINK_P</text>
<text x="243.1" y="85">MCU_RESET</text>
<text x="108.4" y="93.6">ENSPI</text>
<text x="198.4" y="91.1">TRSTout</text>
<text x="198.4" y="93.6">TRSTin</text>
<text x="244" y="99.6">JTAG_TDO</text>
<text x="198.4" y="103.3">RTCKin</text>
<text x="78" y="110.6">GRN</text>
<text x="78" y="113">RED</text>
<text x="107.2" y="110.6">LED2</text>
<text x="107.2" y="113">LED1</text>
<text x="107.2" y="117.9">CDC_DIS</text>
<text x="240.6" y="114.2">DEBUG_U0_PIMO</text>
<text x="240.6" y="116.7">DEBUG_U0_POMI</text>
<text x="107.2" y="120.3">JTAG_DIS</text>
<text x="202.7" y="165.3">SAM3U2_JTAG_TMS</text>
<text x="240.5" y="165.3">SAM3U2_JTAG_TCK</text>
<text x="202.9" y="172.6">ANT_SWDIO/RESET</text>
<text x="204.5" y="169">JTAG_TMS / SWDIO 2</text>
<text x="241" y="169">JTAG_TCK / SWCLK</text>
<text x="244.1" y="172.6">ANT_SWCLK</text>
</g>
<g font-size="2.2" fill="#808000">
<text x="93.4" y="19.4">Vcc</text>
<text x="129.1" y="35.2">GND</text>
<text x="155.9" y="35.2">GND</text>
<text x="168.1" y="35.2">GND</text>
<text x="83.5" y="47.3">Vcc</text>
<text x="115.1" y="57.1">Vcc</text>
<text x="31.3" y="68">Vcc</text>
<text x="33" y="81.4">GND</text>
<text x="90.2" y="83.8">GND</text>
<text x="51.9" y="98.4">Vcc</text>
<text x="226.5" y="110.6">GND</text>
<text x="75.6" y="127.6">GND</text>
<text x="146.2" y="151.9">GND</text>
<text x="170.5" y="156.8">GND</text>
<text x="185.1" y="156.8">GND</text>
<text x="130.3" y="175">GND</text>
</g>
<g font-size="1.8" fill="#000080">
<text x="47.5" y="77.1">U=TARGET UART</text>
<text x="46.3" y="78.8">JTAG/SWD SIGNALS</text>
</g>
<g font-size="1.8" fill="#fff">
<text x="166.3" y="195.8">5831 DALFORD RD NW</text>
<text x="166.3" y="198.2">CALGARY AB T3A 1L3</text>
<text x="166.3" y="200.7">CANADA</text>
<text x="166.3" y="203.1">1-888-912-3451</text>
</g>
</svg>
